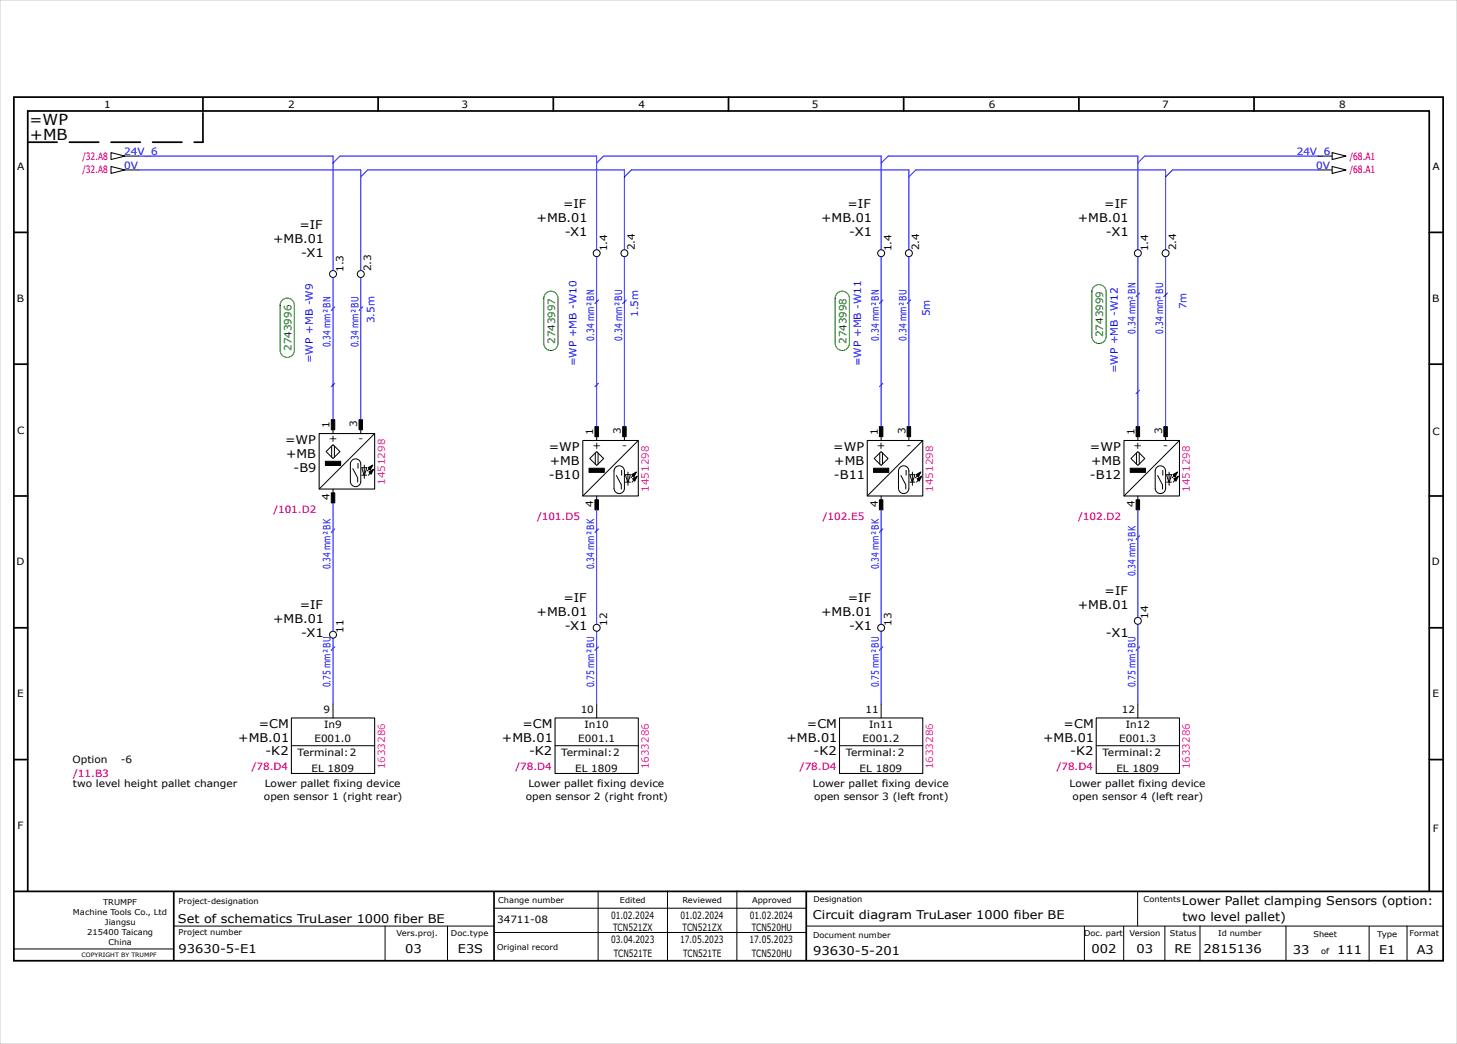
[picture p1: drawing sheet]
<svg xmlns="http://www.w3.org/2000/svg" width="420mm" height="301mm" viewBox="0 0 420 301" stroke-linecap="round" stroke-linejoin="round" font-family="sans-serif">
<g fill="none" stroke="#000" stroke-width=".5">
<path d="M4 28h412v249h-412zM58.5 28.2v3.8M109 28v4M159.5 28v4M210 28v4M260.5 28v4M311 28v4M361.5 28v4M4 67h4M412 67h4M4 105h4M412 105h4"/>
<path d="M4 143h4M412 143h4M4 181h4M412 181h4M4 219h4M412 219h4M4 257h412M8 257v-225h404v225M50.1 257.1v19.8M142.4 257.2v19.8M232.4 257.1v19.7"/>
</g>
<g fill="none" stroke="#000" stroke-width=".29">
<path d="M36 45h4M36 49h4M380 45h4M380 49h4M95.6 128.6v3.2M96 128.2l2 2-2 2-2-2zM96 123v2M96.4 128.6v3.2M101.6 132.6a1.5 1.5 0 0 1 1.6-.1 1.5 1.5 0 0 1 .8 1.3v5a1.5 1.5 0 0 1-1.5 1.5 1.5 1.5 0 0 1-1.5-1.5v-5l.1-.5zM101.7 135.1l1.4 2.6M103.1 137.7v1.3M103.2 133.6v1.4"/>
<path d="M104 123v2M104.3 137h1.4M104.3 134.8h1.4M104.3 134.9l.6 2M105 134.1v3.8M105.7 134.9l-.6 2M107.4 134.1l-1.6 1.7M107.7 135.3l-1.5 1.7M108 125l-16 16M171.6 130.6v3.2M172 130.2l2 2-2 2-2-2zM172 125v2"/>
<path d="M172.4 130.6v3.2M177.3 134.9a1.5 1.5 0 0 1 1.7-.5 1.5 1.5 0 0 1 1 1.4v5a1.5 1.5 0 0 1-1.5 1.5 1.5 1.5 0 0 1-1.5-1.5v-5zM177.7 137.1l1.4 2.6v1.3M179.2 135.6v1.4M180 125v2M180.3 139h1.4M180.3 136.8h1.4M180.3 136.9l.6 2M181 136.1v3.8M181.7 136.9l-.6 2M183.4 136.1l-1.6 1.7M183.7 137.3l-1.5 1.7"/>
<path d="M184 127l-16 16M252 132.2l2-2 2 2-2 2zM253.6 130.6v3.2M254 125v2M254.4 130.6v3.2M259.3 134.9a1.5 1.5 0 0 1 1.7-.5 1.5 1.5 0 0 1 1 1.4v5a1.5 1.5 0 0 1-1.5 1.5 1.5 1.5 0 0 1-1.5-1.5v-5zM259.7 137.1l1.4 2.6v1.3M261.2 135.6v1.4M262 125v2M262.3 139h1.4M262.3 136.8h1.4M262.3 136.9l.6 2"/>
<path d="M263 136.1v3.8M263.7 136.9l-.6 2M265.4 136.1l-1.6 1.7M265.7 137.3l-1.5 1.7M266 127l-16 16M326 132.2l2-2 2 2-2 2zM327.6 130.6v3.2M328 125v2M328.4 130.6v3.2M333.3 134.9a1.5 1.5 0 0 1 1.7-.5 1.5 1.5 0 0 1 1 1.4v5a1.5 1.5 0 0 1-1.5 1.5 1.5 1.5 0 0 1-1.5-1.5v-5zM333.7 137.1l1.4 2.6M335.1 139.7v1.3"/>
<path d="M335.2 135.6v1.4M336 125v2M336.3 139h1.4M336.3 136.8h1.4M336.3 136.9l.6 2M337 136.1v3.8M337.7 136.9l-.6 2M339.4 136.1l-1.6 1.7M339.7 137.3l-1.5 1.7M340 127l-16 16M96 141v2M172 143v2"/>
<path d="M254 143v2M328 143v2M84 215h24M96 203v4M160 215h24M172 203v4M242 215h24M254 203v4M316 215h24M328 203v4M172.4 256.9v20M192.4 256.9v20"/>
<path d="M212.4 256.9v20M327.9 256.9v10M4.1 273.6h45.7M50.1 267h92.2M111 267v10M129 267v10M142.4 261.9h90M142.4 268.9h90M232.5 267h183.5M312.6 267v10M323.9 267.1v10M335.8 267.1v10"/>
<path d="M345.9 267v10.1M370.7 267v9.8M394.7 267.1v10M405.6 267v10"/>
<circle cx="96" cy="79" r="1"/>
<circle cx="104" cy="79" r="1"/>
<circle cx="172" cy="73" r="1"/>
<circle cx="180" cy="73" r="1"/>
<circle cx="254" cy="73" r="1"/>
<circle cx="262" cy="73" r="1"/>
<circle cx="328" cy="73" r="1"/>
<circle cx="336" cy="73" r="1"/>
<circle cx="328" cy="179" r="1"/>
<circle cx="96" cy="183" r="1"/>
<circle cx="172" cy="181" r="1"/>
<circle cx="254" cy="181" r="1"/>
</g>
<path d="M8 41h50.5M58.5 41v-8.8" fill="none" stroke="#000" stroke-width=".5" stroke-dasharray="8.5 3.5"/>
<path d="M0 0h420v301h-420z" fill="none" stroke="#c9c9c9" stroke-width=".29"/>
<g fill="#000" stroke="#000" stroke-width=".29">
<path d="M106.1 134.8l1.3-.7-.7 1.4zM106.4 136l1.3-.7-.7 1.4zM182.1 136.8l1.3-.7-.7 1.4zM182.4 138l1.3-.7-.7 1.4zM264.1 136.8l1.3-.7-.7 1.4zM264.4 138l1.3-.7-.7 1.4zM338.1 136.8l1.3-.7-.7 1.4zM338.4 138l1.3-.7-.7 1.4z"/>
<path d="M93.8 133h4.4v1.2h-4.4z" fill-rule="evenodd"/>
<path d="M95.5 121h1v2.9h-1z" fill-rule="evenodd"/>
<path d="M103.5 121h1v2.9h-1z" fill-rule="evenodd"/>
<path d="M169.8 135h4.4v1.2h-4.4z" fill-rule="evenodd"/>
<path d="M171.5 123h1v2.9h-1z" fill-rule="evenodd"/>
<path d="M179.5 123h1v2.9h-1z" fill-rule="evenodd"/>
<path d="M251.8 135h4.4v1.2h-4.4z" fill-rule="evenodd"/>
<path d="M253.5 123h1v2.9h-1z" fill-rule="evenodd"/>
<path d="M261.5 123h1v2.9h-1z" fill-rule="evenodd"/>
<path d="M325.8 135h4.4v1.2h-4.4z" fill-rule="evenodd"/>
<path d="M327.5 123h1v2.9h-1z" fill-rule="evenodd"/>
<path d="M335.5 123h1v2.9h-1z" fill-rule="evenodd"/>
<path d="M95.5 142.1h1v2.9h-1z" fill-rule="evenodd"/>
<path d="M171.5 144.1h1v2.9h-1z" fill-rule="evenodd"/>
<path d="M253.5 144.1h1v2.9h-1z" fill-rule="evenodd"/>
<path d="M327.5 144.1h1v2.9h-1z" fill-rule="evenodd"/>
</g>
<path d="M32 44l4 1-4 1zM32 48l4 1-4 1zM384 44l4 1-4 1zM384 48l4 1-4 1zM92 125h16v16h-16zM168 127h16v16h-16zM250 127h16v16h-16zM324 127h16v16h-16zM84 207h24v16h-24zM160 207h24v16h-24zM242 207h24v16h-24zM316 207h24v16h-24z" fill="none" stroke="#000" stroke-width=".3"/>
<g fill="none" stroke="#00f" stroke-width=".29">
<path d="M40 49h64v29M40 45h56v33M96 47l2-2h74v27M104 51l2-2h74v23M172 47l2-2h80v27M180 51l2-2h80v23M254 47l2-2h72v27M262 51l2-2h72v23M380 45h-50l-2 2M380 49h-42l-2 2M96 80v41M104 80v41"/>
<path d="M172 74v49M180 74v49M254 74v49M262 74v49M328 74v49M336 74v49M96 145v37M172 147v33M254 147v33M328 147v31M328 180v23M96 184v19"/>
<path d="M172 182v21M254 182v21"/>
</g>
<g fill="#fff" stroke="#008000" stroke-width=".29">
<path d="M81.4 86.6a2.05 2.05 0 0 1 2.2-.5 2.05 2.05 0 0 1 1.3 1.9v13a2.05 2.05 0 0 1-2.1 2 2.05 2.05 0 0 1-2-2v-13z" fill-rule="evenodd"/>
<path d="M157.4 84.6a2.05 2.05 0 0 1 2.2-.5 2.05 2.05 0 0 1 1.3 1.9v13a2.05 2.05 0 0 1-2.1 2.1 2.05 2.05 0 0 1-2-2.1v-13z" fill-rule="evenodd"/>
<path d="M241.4 84.6a2.05 2.05 0 0 1 2.2-.5 2.05 2.05 0 0 1 1.2 1.9v13a2.05 2.05 0 0 1-2 2.1 2.05 2.05 0 0 1-2-2.1v-13z" fill-rule="evenodd"/>
<path d="M315.4 82.7a2.05 2.05 0 0 1 2.2-.5 2.05 2.05 0 0 1 1.3 1.9v12.9a2.05 2.05 0 0 1-2.1 2 2.05 2.05 0 0 1-2-2v-12.9z" fill-rule="evenodd"/>
</g>
<g fill="none" stroke="#00f" stroke-width=".3">
<path d="M96.5 88.5l-1 1M104.5 88.5l-1 1M172.5 86.5l-1 1M180.5 86.5l-1 1M254.5 86.5l-1 1M262.5 86.5l-1 1M328.5 84.5l-1 1M336.5 84.5l-1 1M96.5 110.5l-1 1M172.5 110.5l-1 1M254.5 110.5l-1 1M328.5 112.5l-1 1"/>
<path d="M96.5 152.5l-1 1M172.5 152.5l-1 1M254.5 152.5l-1 1M328.5 154.5l-1 1M96.5 186.5l-1 1M172.5 186.5l-1 1M254.5 186.5l-1 1M328.5 186.5l-1 1"/>
</g>
<g font-size="4.4">
<text x="8.5" y="36">=WP</text>
<text x="8.6" y="40.5">+MB</text>
</g>
<g font-size="3.5">
<text x="162.3" y="60">=IF</text>
<text x="244.3" y="60">=IF</text>
<text x="318.3" y="60">=IF</text>
<text x="86.3" y="66">=IF</text>
<text x="154.7" y="64">+MB.01</text>
<text x="236.7" y="64">+MB.01</text>
<text x="310.7" y="64">+MB.01</text>
<text x="78.7" y="70">+MB.01</text>
<text x="162.8" y="68">-X1</text>
<text x="244.8" y="68">-X1</text>
<text x="318.8" y="68">-X1</text>
<text x="86.8" y="74">-X1</text>
<text x="82.2" y="128">=WP</text>
<text x="82.5" y="132">+MB</text>
<text x="158.2" y="130">=WP</text>
<text x="240.2" y="130">=WP</text>
<text x="314.2" y="130">=WP</text>
<text x="84.6" y="136">-B9</text>
<text x="158.2" y="138">-B10</text>
<text x="158.5" y="134">+MB</text>
<text x="240.4" y="138">-B11</text>
<text x="240.5" y="134">+MB</text>
<text x="314.2" y="138">-B12</text>
<text x="314.5" y="134">+MB</text>
<text x="162.4" y="173.5">=IF</text>
<text x="244.4" y="173.5">=IF</text>
<text x="318.4" y="171.5">=IF</text>
<text x="78.7" y="179.6">+MB.01</text>
<text x="86.4" y="175.5">=IF</text>
<text x="154.7" y="177.6">+MB.01</text>
<text x="236.7" y="177.6">+MB.01</text>
<text x="310.7" y="175.6">+MB.01</text>
<text x="86.8" y="183.6">-X1</text>
<text x="162.8" y="181.6">-X1</text>
<text x="244.8" y="181.6">-X1</text>
<text x="318.8" y="183.6">-X1</text>
<text x="74.6" y="209.8">=CM</text>
<text x="150.6" y="209.8">=CM</text>
<text x="232.6" y="209.8">=CM</text>
<text x="306.6" y="209.8">=CM</text>
<text x="68.7" y="213.8">+MB.01</text>
<text x="144.7" y="213.8">+MB.01</text>
<text x="226.7" y="213.8">+MB.01</text>
<text x="300.7" y="213.8">+MB.01</text>
<text x="76.5" y="217.8">-K2</text>
<text x="152.5" y="217.8">-K2</text>
<text x="234.5" y="217.8">-K2</text>
<text x="308.5" y="217.8">-K2</text>
<text x="340.7" y="261">Lower Pallet clamping Sensors (option:</text>
<text x="51.3" y="266">Set of schematics TruLaser 1000 fiber BE</text>
<text x="234.3" y="265">Circuit diagram TruLaser 1000 fiber BE</text>
<text x="340.9" y="265.5">two level pallet)</text>
<text x="51.5" y="274.7">93630-5-E1</text>
<text x="116.8" y="274.9">03</text>
<text x="132" y="274.9">E3S</text>
<text x="234.4" y="275.3">93630-5-201</text>
<text x="314.6" y="274.8">002</text>
<text x="327.6" y="274.9">03</text>
<text x="338.6" y="274.8">RE</text>
<text x="346.9" y="274.7">2815136</text>
<text x="372.7" y="275">33</text>
<text x="385.4" y="275">111</text>
<text x="397.6" y="275">E1</text>
<text x="408.4" y="275">A3</text>
</g>
<g font-size="2.9">
<text x="30" y="31">1</text>
<text x="83" y="31">2</text>
<text x="133.1" y="31">3</text>
<text x="184.1" y="31">4</text>
<text x="234.1" y="31">5</text>
<text x="285" y="31">6</text>
<text x="335" y="31">7</text>
<text x="386" y="31">8</text>
<text x="5" y="49">A</text>
<text x="413" y="49">A</text>
<text x="175" y="72.4" transform="rotate(-90 175 72.4)">1.4</text>
<text x="183" y="72.2" transform="rotate(-90 183 72.2)">2.4</text>
<text x="257" y="72.4" transform="rotate(-90 257 72.4)">1.4</text>
<text x="265" y="72.2" transform="rotate(-90 265 72.2)">2.4</text>
<text x="331" y="72.4" transform="rotate(-90 331 72.4)">1.4</text>
<text x="339" y="72.2" transform="rotate(-90 339 72.2)">2.4</text>
<text x="99" y="78.4" transform="rotate(-90 99 78.4)">1.3</text>
<text x="107" y="78.2" transform="rotate(-90 107 78.2)">2.3</text>
<text x="4.8" y="87">B</text>
<text x="412.8" y="87">B</text>
<text x="5" y="125">C</text>
<text x="95" y="123.4" transform="rotate(-90 95 123.4)">1</text>
<text x="103" y="123.2" transform="rotate(-90 103 123.2)">3</text>
<text x="171" y="125.4" transform="rotate(-90 171 125.4)">1</text>
<text x="179" y="125.2" transform="rotate(-90 179 125.2)">3</text>
<text x="253" y="125.4" transform="rotate(-90 253 125.4)">1</text>
<text x="261" y="125.2" transform="rotate(-90 261 125.2)">3</text>
<text x="327" y="125.4" transform="rotate(-90 327 125.4)">1</text>
<text x="335" y="125.2" transform="rotate(-90 335 125.2)">3</text>
<text x="413" y="125.5">C</text>
<text x="94.8" y="127.5">+</text>
<text x="103.3" y="127.5">-</text>
<text x="170.8" y="129.5">+</text>
<text x="179.3" y="129.5">-</text>
<text x="252.8" y="129.5">+</text>
<text x="261.3" y="129.5">-</text>
<text x="326.7" y="129.5">+</text>
<text x="335.3" y="129.5">-</text>
<text x="95" y="144.1" transform="rotate(-90 95 144.1)">4</text>
<text x="171" y="146.1" transform="rotate(-90 171 146.1)">4</text>
<text x="253" y="146.1" transform="rotate(-90 253 146.1)">4</text>
<text x="327" y="146.1" transform="rotate(-90 327 146.1)">4</text>
<text x="4.8" y="163">D</text>
<text x="412.7" y="163">D</text>
<text x="331" y="178.4" transform="rotate(-90 331 178.4)">14</text>
<text x="99" y="182.4" transform="rotate(-90 99 182.4)">11</text>
<text x="175" y="180.4" transform="rotate(-90 175 180.4)">12</text>
<text x="257" y="180.4" transform="rotate(-90 257 180.4)">13</text>
<text x="5" y="201">E</text>
<text x="413" y="201">E</text>
<text x="93.3" y="205.5">9</text>
<text x="93.5" y="210">In9</text>
<text x="167.4" y="205.5">10</text>
<text x="168.5" y="210">In10</text>
<text x="249.5" y="205.5">11</text>
<text x="250.5" y="210">In11</text>
<text x="323.4" y="205.5">12</text>
<text x="324.5" y="210">In12</text>
<text x="90.7" y="214">E001.0</text>
<text x="166.7" y="214">E001.1</text>
<text x="248.7" y="214">E001.2</text>
<text x="322.6" y="214">E001.3</text>
<text x="20.9" y="220">Option</text>
<text x="34.8" y="220">-6</text>
<text x="85.8" y="218">Terminal:2</text>
<text x="161.8" y="218">Terminal:2</text>
<text x="243.8" y="218">Terminal:2</text>
<text x="317.8" y="218">Terminal:2</text>
<text x="21" y="227">two level height pallet changer</text>
<text x="76.3" y="227">Lower pallet fixing device</text>
<text x="89.8" y="222.5">EL 1809</text>
<text x="152.3" y="227">Lower pallet fixing device</text>
<text x="165.8" y="222.5">EL 1809</text>
<text x="234.3" y="227">Lower pallet fixing device</text>
<text x="247.8" y="222.5">EL 1809</text>
<text x="308.3" y="227">Lower pallet fixing device</text>
<text x="321.8" y="222.5">EL 1809</text>
<text x="76.1" y="230.6">open sensor 1 (right rear)</text>
<text x="151.6" y="230.6">open sensor 2 (right front)</text>
<text x="234.7" y="230.6">open sensor 3 (left front)</text>
<text x="309.2" y="230.6">open sensor 4 (left rear)</text>
<text x="5.1" y="239">F</text>
<text x="413" y="240">F</text>
<text x="143.3" y="266">34711-08</text>
<text x="176.1" y="264.9">01.02.2024</text>
<text x="176.8" y="268.4">TCN521ZX</text>
<text x="196.1" y="264.9">01.02.2024</text>
<text x="196.8" y="268.4">TCN521ZX</text>
<text x="216.1" y="264.9">01.02.2024</text>
<text x="216.7" y="268.4">TCN520HU</text>
<text x="176.2" y="271.9">03.04.2023</text>
<text x="176.9" y="275.9">TCN521TE</text>
<text x="196" y="271.9">17.05.2023</text>
<text x="196.9" y="275.9">TCN521TE</text>
<text x="216" y="271.9">17.05.2023</text>
<text x="216.7" y="275.9">TCN520HU</text>
</g>
<g font-size="2.9" fill="#b60000">
<text x="23.8" y="46">/32.A8</text>
<text x="389.1" y="46">/68.A1</text>
<text x="23.8" y="50">/32.A8</text>
<text x="389.1" y="50">/68.A1</text>
<text x="78.8" y="148">/101.D2</text>
<text x="154.8" y="150">/101.D5</text>
<text x="237.2" y="150">/102.E5</text>
<text x="310.8" y="150">/102.D2</text>
<text x="72.6" y="222">/78.D4</text>
<text x="148.6" y="222">/78.D4</text>
<text x="230.6" y="222">/78.D4</text>
<text x="304.6" y="222">/78.D4</text>
<text x="21.1" y="224">/11.B3</text>
</g>
<g font-size="2.9" fill="#00f">
<text x="35.8" y="44.6">24V_6</text>
<text x="373.8" y="44.6">24V_6</text>
<text x="35.8" y="48.6">0V</text>
<text x="379.4" y="48.6">0V</text>
<text x="342" y="89.2" transform="rotate(-90 342 89.2)">7m</text>
<text x="108" y="93.2" transform="rotate(-90 108 93.2)">3.5m</text>
<text x="184" y="91.4" transform="rotate(-90 184 91.4)">1.5m</text>
<text x="268" y="91.2" transform="rotate(-90 268 91.2)">5m</text>
<text x="95.3" y="100.2" transform="rotate(-90 95.3 100.2)">0.34 mm² BN</text>
<text x="103.3" y="100.2" transform="rotate(-90 103.3 100.2)">0.34 mm² BU</text>
<text x="171.3" y="98.2" transform="rotate(-90 171.3 98.2)">0.34 mm² BN</text>
<text x="179.3" y="98.2" transform="rotate(-90 179.3 98.2)">0.34 mm² BU</text>
<text x="253.3" y="98.2" transform="rotate(-90 253.3 98.2)">0.34 mm² BN</text>
<text x="261.3" y="98.2" transform="rotate(-90 261.3 98.2)">0.34 mm² BU</text>
<text x="327.3" y="96.2" transform="rotate(-90 327.3 96.2)">0.34 mm² BN</text>
<text x="335.3" y="96.2" transform="rotate(-90 335.3 96.2)">0.34 mm² BU</text>
<text x="90.2" y="104.7" transform="rotate(-90 90.2 104.7)">=WP +MB -W9</text>
<text x="166.2" y="105.6" transform="rotate(-90 166.2 105.6)">=WP +MB -W10</text>
<text x="248.2" y="105.6" transform="rotate(-90 248.2 105.6)">=WP +MB -W11</text>
<text x="322.2" y="107.6" transform="rotate(-90 322.2 107.6)">=WP +MB -W12</text>
<text x="95.3" y="164.2" transform="rotate(-90 95.3 164.2)">0.34 mm² BK</text>
<text x="171.3" y="164.2" transform="rotate(-90 171.3 164.2)">0.34 mm² BK</text>
<text x="253.3" y="164.2" transform="rotate(-90 253.3 164.2)">0.34 mm² BK</text>
<text x="327.3" y="166.2" transform="rotate(-90 327.3 166.2)">0.34 mm² BK</text>
<text x="95.3" y="198.2" transform="rotate(-90 95.3 198.2)">0.75 mm² BU</text>
<text x="171.3" y="198.2" transform="rotate(-90 171.3 198.2)">0.75 mm² BU</text>
<text x="253.3" y="198.2" transform="rotate(-90 253.3 198.2)">0.75 mm² BU</text>
<text x="327.3" y="198.2" transform="rotate(-90 327.3 198.2)">0.75 mm² BU</text>
</g>
<g font-size="2.9" fill="#008000">
<text x="84" y="101.2" transform="rotate(-90 84 101.2)">2743996</text>
<text x="160" y="99.2" transform="rotate(-90 160 99.2)">2743997</text>
<text x="244" y="99.2" transform="rotate(-90 244 99.2)">2743998</text>
<text x="318" y="97.2" transform="rotate(-90 318 97.2)">2743999</text>
</g>
<g font-size="2.9" fill="#f0f">
<text x="111" y="139.8" transform="rotate(-90 111 139.8)">1451298</text>
<text x="187" y="141.8" transform="rotate(-90 187 141.8)">1451298</text>
<text x="269" y="141.8" transform="rotate(-90 269 141.8)">1451298</text>
<text x="343" y="141.8" transform="rotate(-90 343 141.8)">1451298</text>
<text x="111" y="221.8" transform="rotate(-90 111 221.8)">1633286</text>
<text x="187" y="221.8" transform="rotate(-90 187 221.8)">1633286</text>
<text x="269" y="221.8" transform="rotate(-90 269 221.8)">1633286</text>
<text x="343" y="221.8" transform="rotate(-90 343 221.8)">1633286</text>
</g>
<g font-size="2.3">
<text x="21" y="263.8">Machine Tools Co., Ltd</text>
<text x="29.7" y="260.8">TRUMPF</text>
<text x="51.5" y="260.7">Project-designation</text>
<text x="143.6" y="260.4">Change number</text>
<text x="178.7" y="260.4">Edited</text>
<text x="196.7" y="260.4">Reviewed</text>
<text x="216.8" y="260.4">Approved</text>
<text x="234.5" y="260.2">Designation</text>
<text x="329.7" y="260.1">Contents</text>
<text x="25.2" y="269.6">215400 Taicang</text>
<text x="30.3" y="266.7">Jiangsu</text>
<text x="51.5" y="269.7">Project number</text>
<text x="114.3" y="269.9">Vers.proj.</text>
<text x="130" y="269.9">Doc.type</text>
<text x="312.5" y="269.8">Doc. part</text>
<text x="325.6" y="269.9">Version</text>
<text x="337.3" y="269.8">Status</text>
<text x="351.2" y="269.8">Id number</text>
<text x="406.4" y="270">Format</text>
<text x="31.3" y="272.5">China</text>
<text x="143.3" y="273.9">Original record</text>
<text x="234.4" y="270.3">Document number</text>
<text x="378.6" y="270">Sheet</text>
<text x="380.8" y="275">of</text>
<text x="397" y="270">Type</text>
</g>
<text font-size="1.7" x="23.5" y="275.8">COPYRIGHT BY TRUMPF</text>
</svg>
